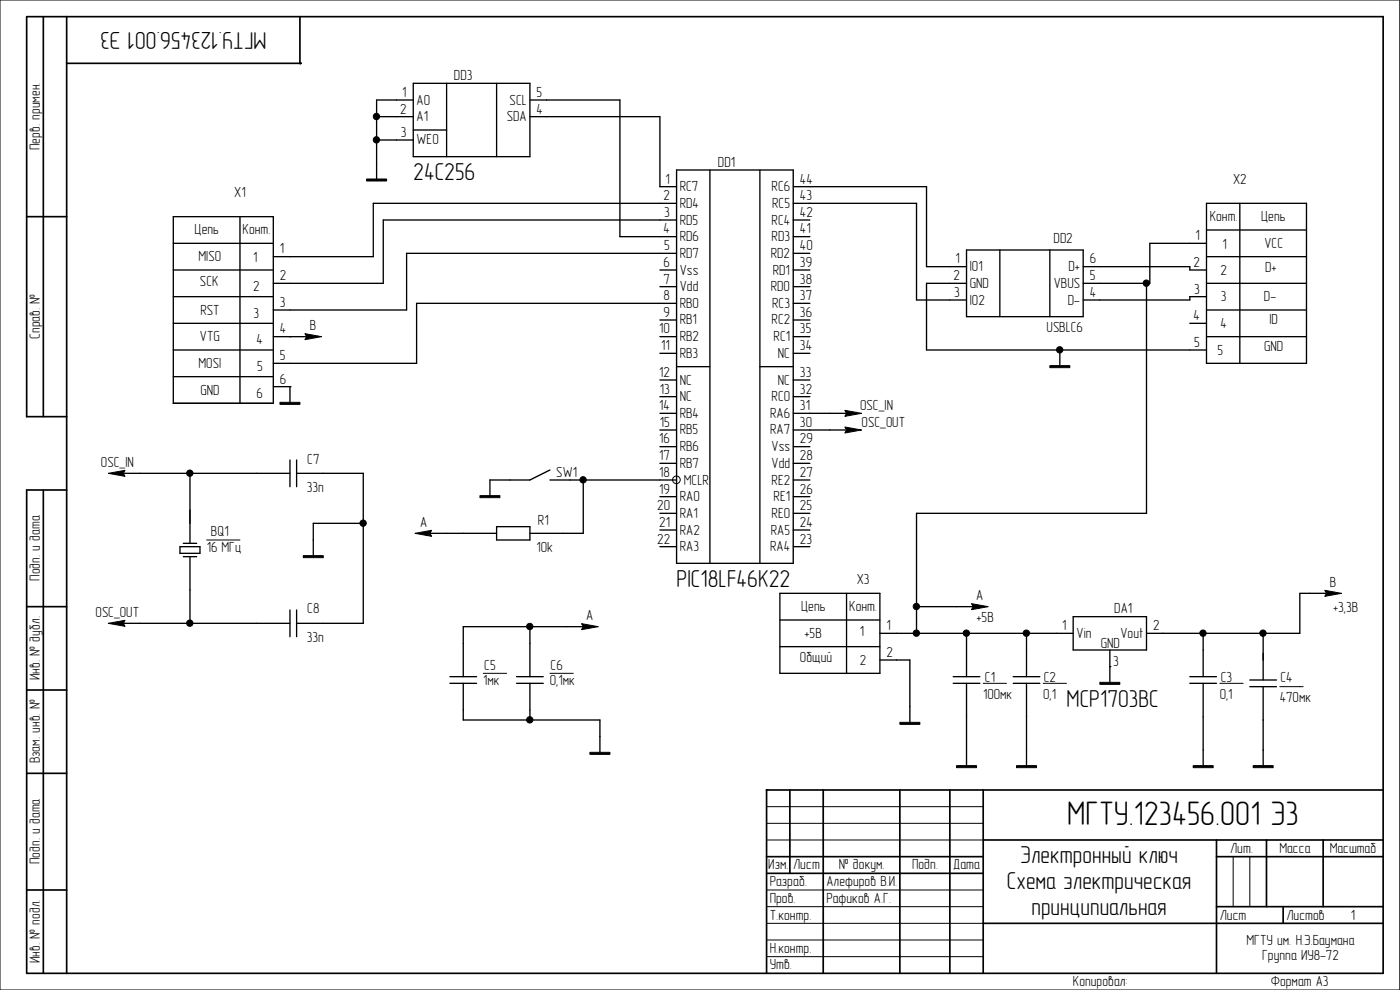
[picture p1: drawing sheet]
<svg xmlns="http://www.w3.org/2000/svg" width="297mm" height="210mm" viewBox="0 0 297 210" stroke-linecap="round" stroke-linejoin="round" font-family="sans-serif">
<g fill="none" stroke="#000" stroke-width=".21">
<path d="M0 0h297v210h-297zM43.8 114.6h7.1M102.5 142.8h5M116.7 142.8h4.9M208.6 145h4.9M221.3 145h5M258.8 145h4.9M271.5 145.7h5M162.6 171.1h46M162.6 174.7h46M162.6 178.2h46M162.6 188.8h46"/>
<path d="M162.6 192.3h46M162.6 195.9h46M162.6 199.4h46M261.6 181.7v10.6M265.1 181.7v10.6M162.6 202.9h46"/>
<circle cx="143.5" cy="101.8" r=".81"/>
</g>
<g fill="none" stroke="#000" stroke-width=".35">
<path d="M9.2 3.5v84.9M14.1 3.5v203M63.6 3.5v9.9h-49.5M5.7 46h8.4M14.1 88.4h-8.4v-84.9h287.7v203h-287.7v-102.6h8.4M9.2 103.9v102.6M5.7 128.7h8.4M5.7 146.4h8.4M5.7 164.1h8.4M167.6 167.6v17.7M174.6 167.6v38.9M190.9 167.6v38.9"/>
<path d="M201.5 167.6v38.9M208.6 167.6v38.9M208.6 178.2h84.8M258.1 178.2v28.3M268.7 178.2v14.1M280.7 178.2v14.1M293.4 167.6h-130.8v38.9M5.7 188.8h8.4M162.6 181.7h46M162.6 185.3h46M208.6 195.9h84.8M258.1 181.7h35.3"/>
<path d="M258.1 192.3h35.3M272.2 192.3v3.6"/>
</g>
<g fill="#000">
<circle cx="63.6" cy="13.4" r=".18"/>
<circle cx="162.6" cy="167.6" r=".18"/>
</g>
<g fill="none" stroke="#000" stroke-width=".28">
<path d="M87.7 17.7h24.7v15.5h-24.7zM94.7 17.7v15.5M105.4 17.7v15.5M79.9 24.7h7.8M79.9 29.7h7.8M87.7 27.6h7M87.7 21.2h-7.8v17M112.4 24.7h27.6v14.9h3.5M112.4 21.2h19.1v29h12M143.5 36.1h24.8v83.4h-24.8zM150.6 36.1v83.4M161.2 36.1v83.4"/>
<path d="M168.3 39.6h28.3v17h8.4M36.8 57.3h21.2M36.8 46h21.2v39.6h-21.2zM36.8 51.6h21.2M50.9 46v39.6M140 57.3h3.5M143.5 43.1h-64.3v11.3h-21.2M143.5 46.7h-62.2v13.4h-23.3M143.5 53.7h-57.2v12.1h-28.3M168.3 43.1h26.1v20.5h10.6M168.3 46.7h3.5M168.3 50.2h3.5"/>
<path d="M168.3 53.7h3.5M168.3 57.3h3.5M205 53h24.8v14.2h-24.8zM212.1 53v14.2M222.7 53v14.2M229.8 56.6h22.6v.7h3.6M256 43.1h21.2v34h-21.2zM256 51.6h-12.1v8.5h-14.1M256 54.4h21.2M256 48.8h21.2M263 43.1v34M36.8 62.9h21.2"/>
<path d="M36.8 68.6h21.2M36.8 74.2h21.2M36.8 79.9h21.2M58 71.4h7.1M61.5 71.4h.1M140 60.8h3.5M140 67.9h3.5M140 71.4h3.5M140 75h3.5M143.5 77.8h7.1M143.5 64.3h-55.1v12.8h-30.4M161.2 77.8h7.1"/>
<path d="M168.3 60.8h3.5M168.3 64.3h3.5M168.3 67.9h3.5M168.3 71.4h3.5M168.3 75h3.5M205 60.1h-8.4v14.1h59.4M224.8 74.2v3.6M243.2 60.1v48.8h-48.8v25.5M252.4 68.6h3.6M256 71.4h21.2M256 62.9h-3.6v.7h-22.6M256 60.1h21.2"/>
<path d="M256 65.8h21.2M58 82h3.5M61.5 82h.1M61.5 82v3.6M61.5 97.6v5.6M62.9 97.6v5.6M116.7 99.7l-4.3 2.1h-8.5v3.6M140 80.6h3.5M140 84.1h3.5M140 87.7h3.5M140 91.2h3.5M140 94.8h3.5"/>
<path d="M140 98.3h3.5M168.3 80.6h3.5M168.3 84.1h3.5M168.3 87.7h11.3M168.3 91.2h11.3M168.3 94.8h3.5M168.3 98.3h3.5M26.2 100.4h35.3M38.2 116h4.2v1.4h-4.2zM38.9 118.1h2.8M38.9 115.3h2.8M40.3 100.4v14.9"/>
<path d="M40.3 118.1v14.1M62.9 100.4h14.2v31.8h-14.2M77.1 111h-10.6v7.1M91.2 113.1h14.2M105.4 111.7h7v2.9h-7zM116.7 101.8h26.8M123.7 101.8v11.3h-11.3M140 105.4h3.5M140 108.9h3.5M140 112.4h3.5M140 116h3.5M168.3 101.8h3.5"/>
<path d="M168.3 105.4h3.5M168.3 108.9h3.5M168.3 112.4h3.5M168.3 116h3.5M26.2 132.2h35.3M61.5 129.4v5.7M62.9 129.4v5.7M112.4 132.9v10.6M123.7 132.9h-25.4v10.6M165.5 125.9h21.2v16.9h-21.2zM165.5 131.5h21.2M165.5 137.2h21.2"/>
<path d="M179.6 125.9v16.9M186.7 134.4h41M194.4 128.7h12.1M205 134.4v9.1M217.8 134.4v9.1M227.7 130.8h15.5v7.1h-15.5zM235.5 137.9v7.1M255.3 134.4v9.1M268 134.4v9.9M281.4 125.9h-5.6v8.5h-32.6M95.5 143.5h5.6M95.5 145h5.6"/>
<path d="M98.3 145v7.7h29v7.1M109.6 143.5h5.7M109.6 145h5.7M112.4 145v7.7M186.7 140h6.3v13.4M202.2 143.5h5.7M202.2 145h5.7M205 145v17.6M214.9 143.5h5.7M214.9 145h5.7M217.8 145v17.6M235.5 141.4h.1"/>
<path d="M252.4 143.5h5.7M252.4 145h5.7M255.3 145v17.6M265.1 145.7h5.7M265.1 144.3h5.7M268 145.7v16.9"/>
</g>
<g fill="#000" stroke="#000" stroke-width=".21">
<path d="M77.8 38h4.2v.4h-4.2z" fill-rule="evenodd"/>
<path d="M64.7 70.8l3.5 .6-3.5 .7 .4-.7z" fill-rule="evenodd"/>
<path d="M222.7 77.6h4.3v.4h-4.3z" fill-rule="evenodd"/>
<path d="M23 100.4l3.5-.6-.3 .6 .3 .6z" fill-rule="evenodd"/>
<path d="M59.4 85.3h4.2v.5h-4.2z" fill-rule="evenodd"/>
<path d="M179.2 87l3.6 .7-3.6 .6 .4-.6z" fill-rule="evenodd"/>
<path d="M179.2 90.6l3.6 .6-3.6 .7 .4-.7z" fill-rule="evenodd"/>
<path d="M64.3 117.9h4.3v.4h-4.3z" fill-rule="evenodd"/>
<path d="M88 113.1l3.6-.6-.4 .6 .4 .7z" fill-rule="evenodd"/>
<path d="M101.8 105.1h4.3v.5h-4.3z" fill-rule="evenodd"/>
<path d="M23 132.2l3.5-.6-.3 .6 .3 .7z" fill-rule="evenodd"/>
<path d="M123.4 132.3l3.5 .6-3.5 .7 .3-.7z" fill-rule="evenodd"/>
<path d="M206.1 128.1l3.5 .6-3.5 .6 .4-.6z" fill-rule="evenodd"/>
<path d="M281.1 125.2l3.5 .7-3.5 .6 .3-.6z" fill-rule="evenodd"/>
<path d="M190.9 153.2h4.3v.5h-4.3z" fill-rule="evenodd"/>
<path d="M233.3 144.7h4.3v.5h-4.3z" fill-rule="evenodd"/>
<path d="M125.2 159.6h4.2v.4h-4.2z" fill-rule="evenodd"/>
<path d="M202.9 162.4h4.3v.5h-4.3z" fill-rule="evenodd"/>
<path d="M215.7 162.4h4.2v.5h-4.2z" fill-rule="evenodd"/>
<path d="M253.1 162.4h4.3v.5h-4.3z" fill-rule="evenodd"/>
<path d="M265.9 162.4h4.2v.5h-4.2z" fill-rule="evenodd"/>
<circle cx="79.9" cy="24.7" r=".67"/>
<circle cx="79.9" cy="29.7" r=".67"/>
<circle cx="224.8" cy="74.2" r=".67"/>
<circle cx="243.2" cy="60.1" r=".67"/>
<circle cx="40.3" cy="100.4" r=".67"/>
<circle cx="77" cy="111" r=".67"/>
<circle cx="123.7" cy="101.8" r=".67"/>
<circle cx="40.3" cy="132.2" r=".67"/>
<circle cx="112.4" cy="132.9" r=".67"/>
<circle cx="194.4" cy="134.3" r=".67"/>
<circle cx="194.4" cy="128.7" r=".67"/>
<circle cx="205" cy="134.3" r=".67"/>
<circle cx="217.7" cy="134.3" r=".67"/>
<circle cx="255.2" cy="134.3" r=".67"/>
<circle cx="267.9" cy="134.3" r=".67"/>
<circle cx="112.4" cy="152.7" r=".67"/>
</g>
<text font-size="7.2" x="226.4" y="175">МГТУ.123456.001 Э3</text>
<g font-size="5.2">
<text x="56.6" y="6.9" transform="rotate(-180 56.6 6.9)">МГТУ.123456.001 Э3</text>
<text x="87.7" y="38.3">24C256</text>
<text x="143.6" y="124.5">PIC18LF46K22</text>
<text x="226.3" y="150">MCP1703BC</text>
<text x="216.5" y="183.1">Электронный ключ</text>
<text x="213.6" y="188.6">Схема электрическая</text>
<text x="218.8" y="194.1">принципиальная</text>
</g>
<g font-size="3.1">
<text x="96.3" y="17">DD3</text>
<text x="85.3" y="20.5">1</text>
<text x="88.4" y="22.2">A0</text>
<text x="108.1" y="22.2">SCL</text>
<text x="113.8" y="20.5">5</text>
<text x="84.9" y="24.1">2</text>
<text x="85" y="29">3</text>
<text x="88.4" y="25.7">A1</text>
<text x="107.5" y="25.7">SDA</text>
<text x="113.8" y="24.1">4</text>
<text x="8.4" y="31.8" transform="rotate(-90 8.4 31.8)">Перв. примен.</text>
<text x="88.4" y="30.6">WE0</text>
<text x="152.3" y="35.4">DD1</text>
<text x="49.7" y="41.7">X1</text>
<text x="141.2" y="38.9">1</text>
<text x="144.2" y="40.6">RC7</text>
<text x="163.7" y="40.6">RC6</text>
<text x="169.7" y="38.9">44</text>
<text x="261.6" y="38.9">X2</text>
<text x="140.8" y="42.5">2</text>
<text x="140.9" y="46">3</text>
<text x="144.2" y="44.1">RD4</text>
<text x="144.2" y="47.6">RD5</text>
<text x="163.7" y="47.6">RC4</text>
<text x="163.8" y="44.1">RC5</text>
<text x="169.7" y="46">42</text>
<text x="169.7" y="42.5">43</text>
<text x="256.7" y="46.9">Конт.</text>
<text x="267.5" y="46.9">Цепь</text>
<text x="41.3" y="49.7">Цепь</text>
<text x="51.5" y="49.7">Конт.</text>
<text x="59.4" y="53.8">1</text>
<text x="140.8" y="49.5">4</text>
<text x="140.9" y="53.1">5</text>
<text x="144.2" y="51.2">RD6</text>
<text x="163.7" y="51.2">RD3</text>
<text x="169.7" y="53.1">40</text>
<text x="169.7" y="49.5">41</text>
<text x="223.5" y="51.6">DD2</text>
<text x="253.6" y="51">1</text>
<text x="259.3" y="52.8">1</text>
<text x="268.3" y="52.6">VCC</text>
<text x="42.1" y="55.4">MISO</text>
<text x="53.7" y="55.6">1</text>
<text x="59.4" y="59.4">2</text>
<text x="140.8" y="56.6">6</text>
<text x="144.2" y="54.7">RD7</text>
<text x="144.2" y="58.3">Vss</text>
<text x="163.5" y="54.7">RD2</text>
<text x="164" y="58.3">RD1</text>
<text x="169.7" y="56.6">39</text>
<text x="202.3" y="59.4">2</text>
<text x="202.7" y="55.9">1</text>
<text x="205.7" y="57.5">IO1</text>
<text x="226.7" y="57.5">D+</text>
<text x="231.2" y="59.4">5</text>
<text x="231.2" y="55.9">6</text>
<text x="253.2" y="56.6">2</text>
<text x="258.9" y="58.3">2</text>
<text x="268.4" y="57.7">D+</text>
<text x="42.4" y="60.6">SCK</text>
<text x="53.7" y="61.8">2</text>
<text x="59.4" y="65.1">3</text>
<text x="140.8" y="60.2">7</text>
<text x="140.8" y="63.7">8</text>
<text x="144.2" y="61.8">Vdd</text>
<text x="144.2" y="65.3">RB0</text>
<text x="163.5" y="61.8">RD0</text>
<text x="163.8" y="65.3">RC3</text>
<text x="169.7" y="63.7">37</text>
<text x="169.7" y="60.2">38</text>
<text x="202.4" y="63">3</text>
<text x="205.7" y="61">GND</text>
<text x="205.7" y="64.6">IO2</text>
<text x="223.6" y="61">VBUS</text>
<text x="226.5" y="64.6">D-</text>
<text x="231.2" y="63">4</text>
<text x="253.3" y="62.3">3</text>
<text x="259" y="63.9">3</text>
<text x="268.1" y="63.9">D-</text>
<text x="8.4" y="71.9" transform="rotate(-90 8.4 71.9)">Справ. №</text>
<text x="42.5" y="66.7">RST</text>
<text x="53.8" y="67.4">3</text>
<text x="59.4" y="70.7">4</text>
<text x="65.7" y="70.1">B</text>
<text x="139.9" y="70.7">10</text>
<text x="140.8" y="67.2">9</text>
<text x="144.2" y="68.8">RB1</text>
<text x="163.7" y="68.8">RC2</text>
<text x="169.7" y="70.7">35</text>
<text x="169.7" y="67.2">36</text>
<text x="222" y="70.5">USBLC6</text>
<text x="253.2" y="67.9">4</text>
<text x="258.9" y="69.6">4</text>
<text x="269.3" y="68.8">ID</text>
<text x="42.4" y="72.4">VTG</text>
<text x="54.4" y="73.1">4</text>
<text x="59.4" y="76.4">5</text>
<text x="140.3" y="74.3">11</text>
<text x="144.2" y="72.4">RB2</text>
<text x="144.2" y="75.9">RB3</text>
<text x="164.1" y="72.4">RC1</text>
<text x="165" y="75.9">NC</text>
<text x="169.7" y="74.3">34</text>
<text x="253.3" y="73.6">5</text>
<text x="258.3" y="75.2">5</text>
<text x="268.2" y="74.5">GND</text>
<text x="42.1" y="78">MOSI</text>
<text x="42.5" y="83.7">GND</text>
<text x="54.5" y="78.7">5</text>
<text x="59.4" y="81.4">6</text>
<text x="139.9" y="79.9">12</text>
<text x="140" y="83.5">13</text>
<text x="144.2" y="81.6">NC</text>
<text x="165" y="81.6">NC</text>
<text x="169.7" y="83.5">32</text>
<text x="169.7" y="79.9">33</text>
<text x="54.4" y="84.4">6</text>
<text x="139.9" y="87">14</text>
<text x="144.2" y="85.1">NC</text>
<text x="144.2" y="88.6">RB4</text>
<text x="163.4" y="88.6">RA6</text>
<text x="163.7" y="85.1">RC0</text>
<text x="169.7" y="87">31</text>
<text x="182.5" y="87">OSC_IN</text>
<text x="139.9" y="94.1">16</text>
<text x="140" y="90.6">15</text>
<text x="144.2" y="92.2">RB5</text>
<text x="144.2" y="95.7">RB6</text>
<text x="163.4" y="92.2">RA7</text>
<text x="163.7" y="95.7">Vss</text>
<text x="169.7" y="94.1">29</text>
<text x="169.7" y="90.6">30</text>
<text x="182.8" y="90.6">OSC_OUT</text>
<text x="21.4" y="99">OSC_IN</text>
<text x="65.2" y="98.3">C7</text>
<text x="118" y="101.2">SW1</text>
<text x="139.9" y="97.6">17</text>
<text x="139.9" y="101.2">18</text>
<text x="144.2" y="99.2">RB7</text>
<text x="163.7" y="99.2">Vdd</text>
<text x="169.7" y="101.2">27</text>
<text x="169.7" y="97.6">28</text>
<text x="65.1" y="104.4">33п</text>
<text x="139.9" y="104.7">19</text>
<text x="144.2" y="106.3">RA0</text>
<text x="145.1" y="102.8">MCLR</text>
<text x="163.7" y="102.8">RE2</text>
<text x="164.1" y="106.3">RE1</text>
<text x="169.7" y="104.7">26</text>
<text x="44.7" y="113.6">BQ1</text>
<text x="89.2" y="111.8">A</text>
<text x="114.1" y="111.5">R1</text>
<text x="139.4" y="108.2">20</text>
<text x="139.9" y="111.8">21</text>
<text x="144.2" y="109.9">RA1</text>
<text x="144.2" y="113.4">RA2</text>
<text x="163.5" y="113.4">RA5</text>
<text x="163.7" y="109.9">RE0</text>
<text x="169.7" y="111.8">24</text>
<text x="169.7" y="108.2">25</text>
<text x="43.9" y="117.1">16 МГц</text>
<text x="113.8" y="117.1">10k</text>
<text x="139.4" y="115.3">22</text>
<text x="144.2" y="116.9">RA3</text>
<text x="163.4" y="116.9">RA4</text>
<text x="169.7" y="115.3">23</text>
<text x="8.4" y="123.2" transform="rotate(-90 8.4 123.2)">Подп. и дата</text>
<text x="181.8" y="123.8">X3</text>
<text x="282.1" y="124.5">B</text>
<text x="20.3" y="130.9">OSC_OUT</text>
<text x="65.2" y="130.1">C8</text>
<text x="124.4" y="131.6">A</text>
<text x="170" y="129.7">Цепь</text>
<text x="180.2" y="129.7">Конт.</text>
<text x="207.1" y="127.3">А</text>
<text x="207.2" y="132">+5В</text>
<text x="236.4" y="130.1">DA1</text>
<text x="282.8" y="129.9">+3,3В</text>
<text x="65.1" y="136.2">33п</text>
<text x="170.7" y="135.3">+5В</text>
<text x="182.4" y="134.8">1</text>
<text x="188.1" y="133.7">1</text>
<text x="225.3" y="133.7">1</text>
<text x="228.4" y="135.3">Vin</text>
<text x="233.6" y="137.4">GND</text>
<text x="237.7" y="135.3">Vout</text>
<text x="244.6" y="133.7">2</text>
<text x="102.7" y="142.2">C5</text>
<text x="116.8" y="142.2">C6</text>
<text x="169.7" y="140.5">Общий</text>
<text x="182.4" y="141">2</text>
<text x="188.1" y="139.4">2</text>
<text x="236.2" y="141.2">3</text>
<text x="8.4" y="144.3" transform="rotate(-90 8.4 144.3)">Инв. № дубл.</text>
<text x="102.5" y="145.4">1мк</text>
<text x="116.7" y="145.4">0,1мк</text>
<text x="208.6" y="148.3">100мк</text>
<text x="209" y="144.7">C1</text>
<text x="221.3" y="148.3">0,1</text>
<text x="221.4" y="144.7">C2</text>
<text x="258.8" y="148.3">0,1</text>
<text x="259" y="144.7">C3</text>
<text x="271.5" y="149">470мк</text>
<text x="271.7" y="144.7">C4</text>
<text x="8.4" y="161.9" transform="rotate(-90 8.4 161.9)">Взам. инв. №</text>
<text x="8.4" y="183.3" transform="rotate(-90 8.4 183.3)">Подп. и дата</text>
<text x="163" y="184.4">Изм. Лист</text>
<text x="178" y="184.4">№ докум.</text>
<text x="193.5" y="184.4">Подп.</text>
<text x="202.2" y="184.4">Дата</text>
<text x="261" y="180.9">Лит.</text>
<text x="271.4" y="180.9">Масса</text>
<text x="282.1" y="180.9">Масштаб</text>
<text x="163.3" y="188">Разраб.</text>
<text x="163.3" y="191.5">Пров.</text>
<text x="175.3" y="188">Алефиров В.И.</text>
<text x="175.3" y="191.5">Рафиков А.Г.</text>
<text x="163.3" y="195.1">Т.контр.</text>
<text x="258.8" y="195.1">Лист</text>
<text x="272.9" y="195.1">Листов</text>
<text x="286.6" y="195.1">1</text>
<text x="163.3" y="202.1">Н.контр.</text>
<text x="264.5" y="200.5">МГТУ им. Н.Э.Баумана</text>
<text x="267.8" y="203.8">Группа ИУ8-72</text>
<text x="8.4" y="204.3" transform="rotate(-90 8.4 204.3)">Инв. № подл.</text>
<text x="163.3" y="205.7">Утв.</text>
<text x="227.6" y="209.2">Копировал:</text>
<text x="269.6" y="209.2">Формат А3</text>
</g>
</svg>
